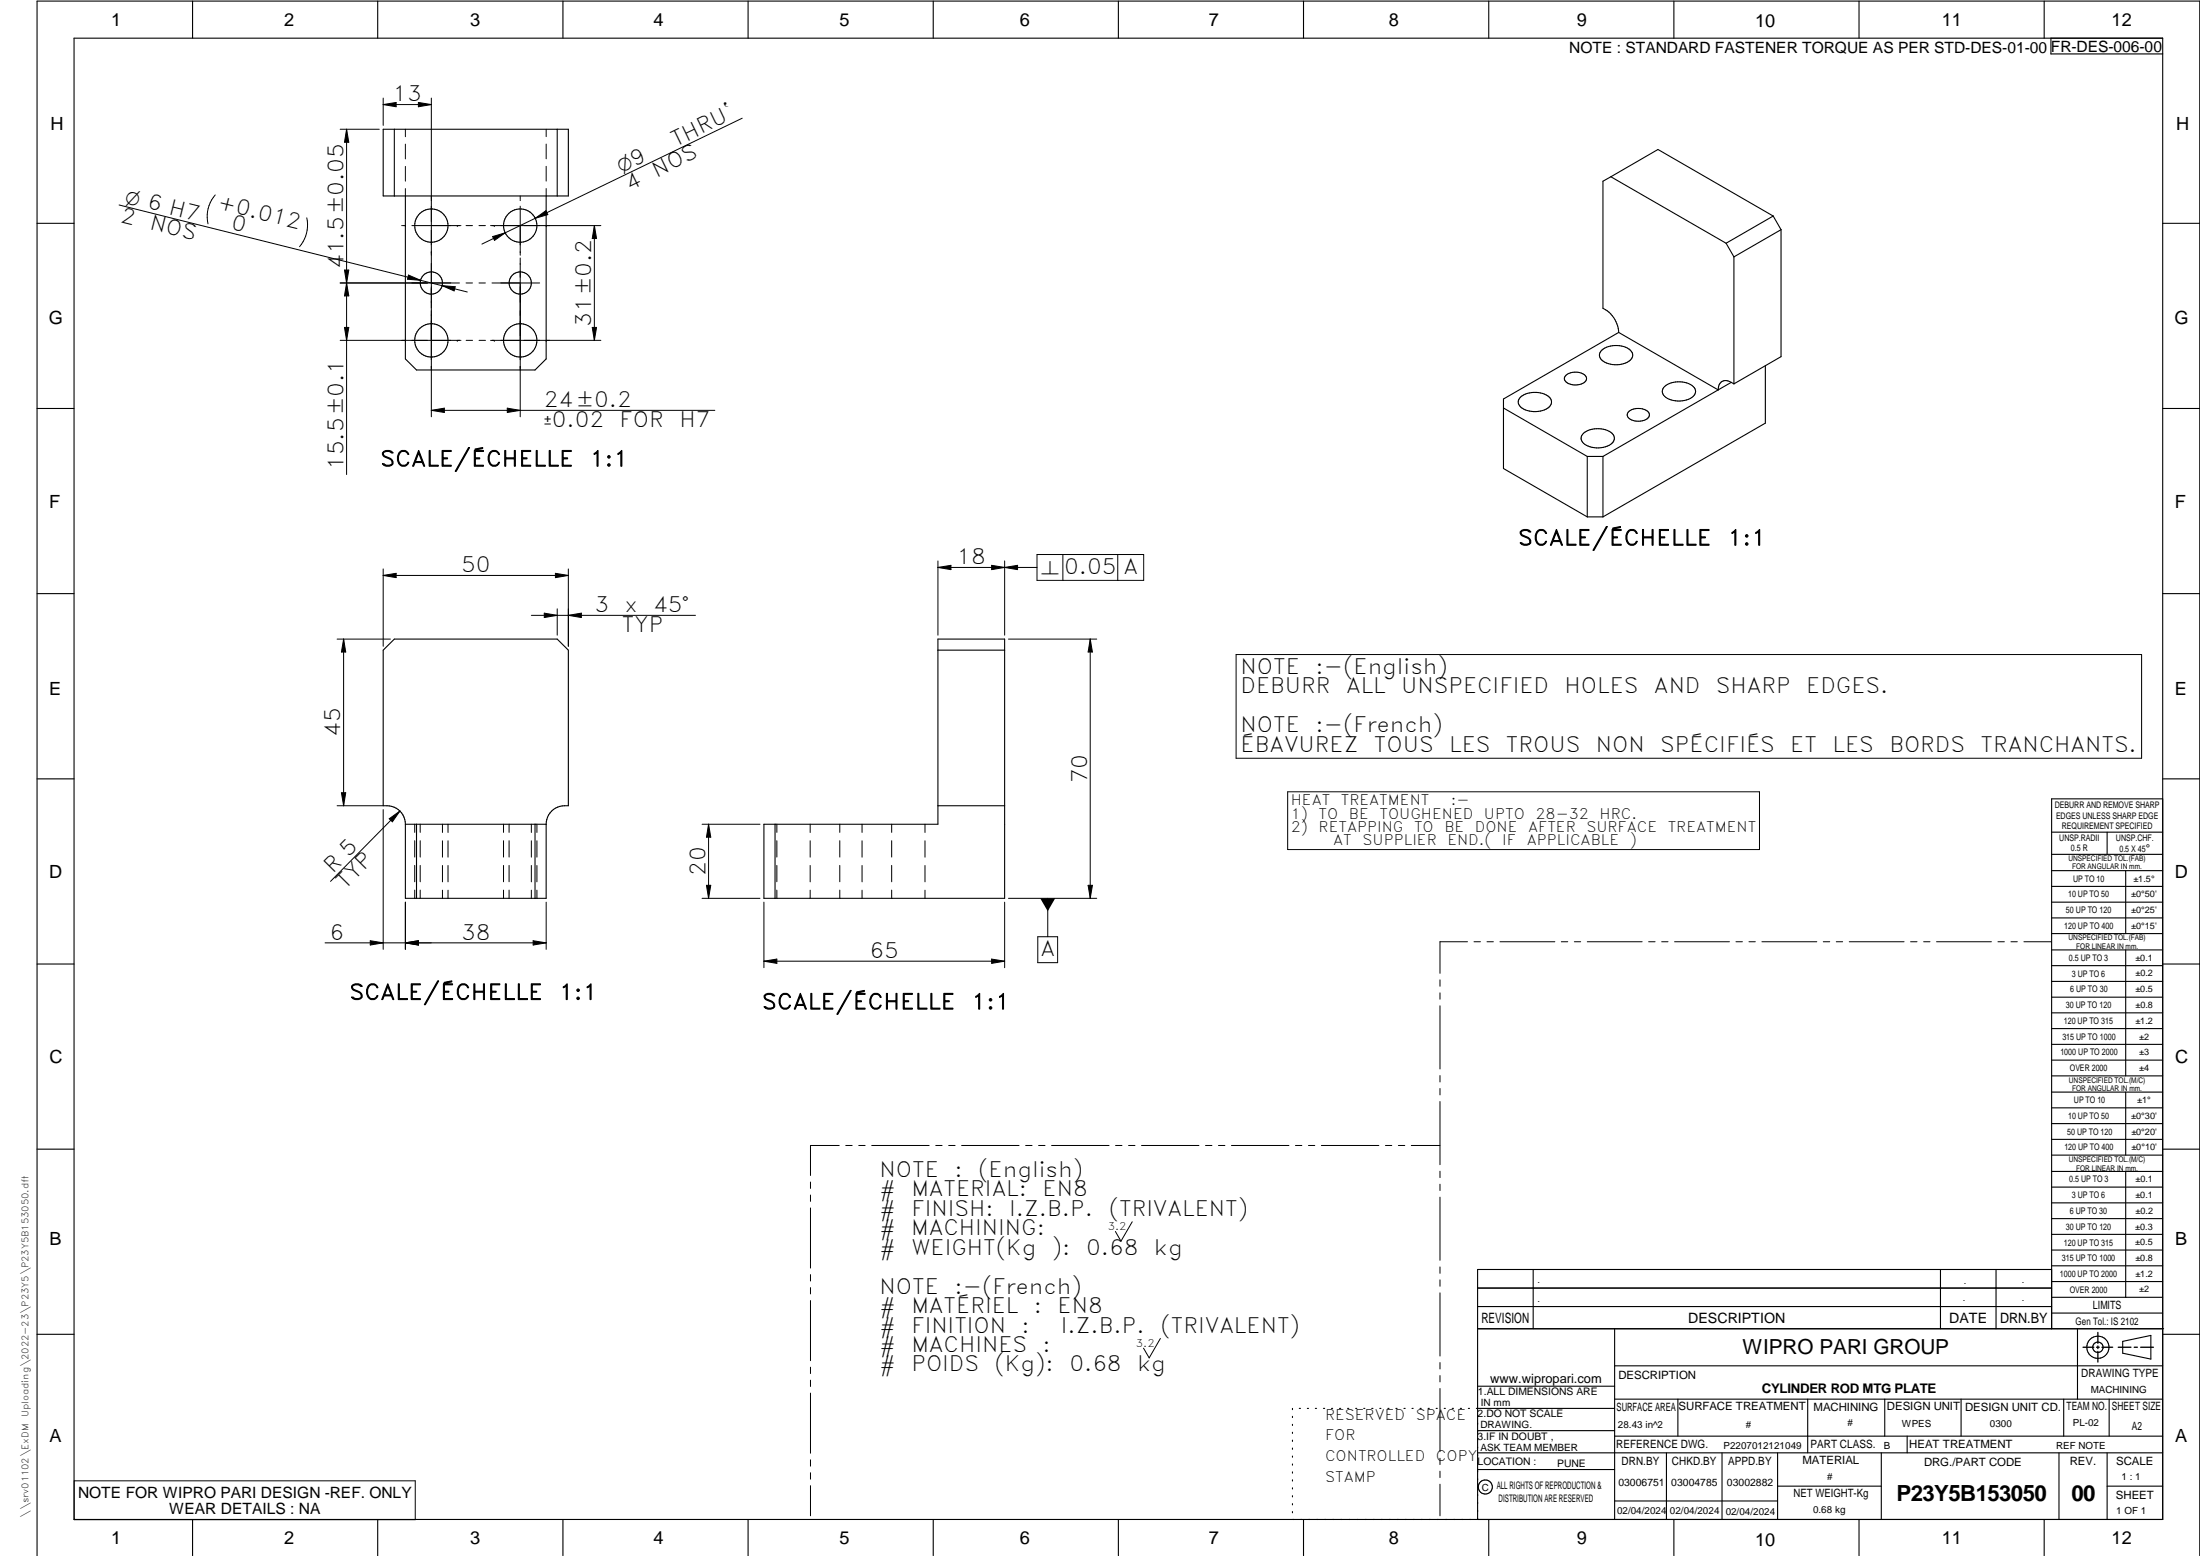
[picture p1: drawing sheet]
<svg xmlns="http://www.w3.org/2000/svg" width="594mm" height="420mm" viewBox="0 0 594 420" stroke-linecap="round" stroke-linejoin="round" font-family="sans-serif">
<g fill="none" stroke="#000" stroke-width=".3">
<path d="M20 10.3h564v400h-564zM52 .3v10M102 .3v10M152 .3v10M202 .3v10M252 .3v10M302 .3v10M352 .3v10M402 .3v10M452 .3v10M502 .3v10M552 .3v10"/>
<path d="M553.8 10.3v4.3h30.2M103.5 34.9h50v18h-50zM106.5 34.9v18M150.5 34.9v18M109.5 52.9v44l3 3h32l3-3v-44M435 47.7l31.1 18M435 47.7l12.7-7.3 31.1 17.9M435 47.7l-2.1 1.2v34.3a7.7 7.7 0 0 1 4.2 6.6M478.8 58.3l-12.7 7.4M478.8 58.3l2.1 3.7M10 60.3h10M466.1 65.7l2.1 3.7"/>
<path d="M468.2 69.4v34.3M480.9 62v34.3l-12.7 7.4M480.9 62l-12.7 7.4M584 60.3h10M432.6 94.6a6.3 6.3 0 0 1 7.9 .3 1.88 1.88 0 0 1-1 2.9 6.4 6.4 0 0 1-7.2-.9l-.4-1 .2-.7zM437.1 89.8l26.9 15.5M437.1 89.8l-31.1 17.9v18.8l22.6 13.1M476.7 98.7v15.6l-43.8 25.3M10 110.3h10M406 110.2l22.6 13.1M410.6 107.2a6.4 6.4 0 0 1 8 .3 2.09 2.09 0 0 1-1.5 3.2 6.5 6.5 0 0 1-6.7-1.1l-.4-1.1 .1-.7zM422.9 101.3a4.2 4.2 0 0 1 5.4 .3 1.47 1.47 0 0 1-1.3 2.1 4 4 0 0 1-4.5-1l-.1-.6z"/>
<path d="M427.6 117a6.4 6.4 0 0 1 8 .3 2.09 2.09 0 0 1-1.6 3.2 6.4 6.4 0 0 1-6.7-1.1l-.4-1.1 .2-.7zM439.9 111a4.3 4.3 0 0 1 5.3 .4 1.47 1.47 0 0 1-1.2 2.1 4 4 0 0 1-4.5-1l-.1-.6zM449.2 104.6a6.3 6.3 0 0 1 8.3 0 2.09 2.09 0 0 1-1.5 3.2 6.5 6.5 0 0 1-6.8-1.1l-.3-1zM464 105.3l-31.1 18M467.5 103.3a2.15 2.15 0 0 0-2.5-.3 2.15 2.15 0 0 0-1 2.3M467.5 103.3l-3.5 2M467.5 103.3l.7 .4M584 110.3h10M428.6 139.6h4.3M428.6 123.3v16.3M428.6 123.3h4.3M432.9 123.3v16.3"/>
<path d="M10 160.3h10M253.3 175.6h18M253.3 172.6h18v70h-65v-20h47zM584 160.3h10M10 210.3h10M253.3 217.6h18M584 215.7h-30v143.1M584 210.3h10M109.5 222.6v20h35M109.5 222.6h38M112.5 222.6v20M144.5 222.6v20"/>
<path d="M147.5 222.6v20h-3M147.5 222.6a5.1 5.1 0 0 1 6-5v-42l-3-3h-44l-3 3v42a5.1 5.1 0 0 1 6 5M209.3 222.6v20M554 230.7h30M554 224.7h30M554 235.1h30M554 239.4h30M569 224.7v6M574 235.1v17M554 243.6h30M554 247.9h30M554 252.1h30"/>
<path d="M554 256.5h30M574 256.5v34M10 260.3h10M554 260.8h30M554 265h30M554 269.3h30M554 273.5h30M554 277.7h30M584 260.3h10M554 282h30M554 286.3h30M554 290.5h30"/>
<path d="M554 294.9h30M554 299.1h30M574 294.9v17M10 310.3h10M554 303.4h30M554 307.7h30M554 311.9h30M554 316.3h30M574 316.3v34M584 310.3h10M554 320.5h30M554 324.8h30"/>
<path d="M554 329.1h30M554 333.3h30M554 337.5h30M399 358.8h185.3M399 352.8h155M399 347.8h155M414 342.8v16M436 358.8v51.5M524 342.8v16M539 342.8v16M554 342.8h-155v67.5M554 341.8h30"/>
<path d="M554 346.1h30M554 350.3h30M554 354.6h30M561 358.8v19M10 360.3h10M399 374.3h37M436 368.8h148M436 377.8h148M453.1 377.8v10M488.1 377.8v14.5M508.9 377.8v10M529.6 377.8v10"/>
<path d="M557.3 377.8v10M569.5 377.8v10M573.2 362.2l7.6-1.6v6.4l-7.6-1.6zM584 360.3h10M349 380.3v.3M349 382.4v.4M349 384.6v.3M349 386.7v.4M349 388.9v.3M349 391v.4M349 393.2v.3M349 395.3v.3"/>
<path d="M349 397.4v.4M349 399.6v.3M350.9 380.3h.3M353 380.3h.3M355.2 380.3h.3M357.4 380.3h.3M359.6 380.3h.3M361.7 380.3h.3M363.9 380.3h.3M366.1 380.3h.3M368.3 380.3h.3M370.4 380.3h.3"/>
<path d="M372.6 380.3h.3M374.8 380.3h.3M376.9 380.3h.4M379.1 380.3h.3M381.3 380.3h.3M383.4 380.3h.4M385.6 380.3h.4M387.8 380.3h.3M390 380.3h.3M392.1 380.3h.4M394.3 380.3h.4M396.5 380.3h.3"/>
<path d="M399 396.8h37M399 392.3h185M399 386.3h37M436 387.8h148M436 380.3h-37.3M450 392.3v18M465 392.3v18M480 392.3v18M508 392.3v18M515 387.8v4.5M556 392.3v18M569 392.3v18"/>
<path d="M52 410.3v9.8M102 410.3v9.8M152 410.3v9.8M202 410.3v9.8M252 410.3v9.8M302 410.3v9.8M349 401.7v.4M349 403.9v.3M349 406v.4M349 408.2v.3M352 410.3v9.8M402 410.3v9.8"/>
<path d="M436 405.3h44M452 410.3v9.8M480 401.3h28M502 410.3v9.8M552 410.3v9.8M569 401.3h15M10 420.1v-419.8h584v419.8"/>
<circle cx="116.5" cy="76.4" r="3"/>
<circle cx="116.5" cy="60.9" r="4.5"/>
<circle cx="140.5" cy="60.9" r="4.5"/>
<circle cx="140.5" cy="76.4" r="3"/>
<circle cx="116.5" cy="91.9" r="4.5"/>
<circle cx="140.5" cy="91.9" r="4.5"/>
<circle cx="566.5" cy="363.8" r="1.4"/>
<circle cx="566.5" cy="363.8" r="3"/>
<circle cx="401.1" cy="401.5" r="1.91"/>
</g>
<g fill="none" stroke="#000" stroke-width=".27">
<path d="M91.9 34.9h10.5M93.6 34.9v93.2M93.6 34.9l.6 3.5h-1.2zM103.5 26.5v7.4M103.5 28.2l3.5-.5v1.1zM103.5 28.2h13M109.5 34.9v2M109.5 38.9v4M113 27.7l3.5 .5-3.5 .6zM116.5 26.5v86M147.5 34.9v2M147.5 38.9v4"/>
<path d="M200.4 31.9l-55.9 27M32.2 55.4l81.4 20.3M58.1 52.6a8.9 8.9 0 0 0-1.9 7.9M82.8 58.8a9 9 0 0 1-1.9 7.8M109.5 44.9v4M109.5 50.9v2M116.5 53.9h.1M140.5 53.9h.1M140.5 52.9v.1M140.5 53.1v.7M140.5 55.7v12.2M144.5 58.9l-14.4 7"/>
<path d="M144.5 58.9l2.9-2 .5 1.1zM147.5 44.9v4M147.5 50.9v2M91.9 76.4h32.2M93 72.9h1.2l-.6 3.5zM93.6 76.4l.6 3.5h-1.2zM108.5 60.9h.1M108.6 60.9h.7M109.5 60.9h.1M110.3 74.3l3.3 1.4-3.6-.3zM111.2 60.9h13.1M113.6 75.7l12.6 3.1"/>
<path d="M116.5 67.9h.1M119.4 77.1l3.5 .3-.3 1.1zM123.5 60.9h.1M124.4 60.9h.1M125.9 76.4h1.7M125.9 60.9h1.7M129.3 76.4h1.8M129.3 60.9h1.8M132.5 60.9h.1M132.6 60.9h29.7M133 63.9l3.4-1-2.9 2zM133.5 60.9h.1"/>
<path d="M140.5 69.7v42.8M140.5 67.9h.1M140.5 68.1v.6M140.5 68.9h.1M145.7 76.4h-12.8M147.5 60.9h.1M160.5 60.9l.6 3.5h-1.2zM160.5 60.9v31M91.9 91.9h32.4M93 88.4h1.2l-.6 3.5zM109.5 91.9h.1M116.5 84.9h.1"/>
<path d="M116.5 98.9h.1M123.5 91.9h.1M124.4 91.9h.1M125.9 91.9h1.7M129.4 91.9h1.7M132.5 91.9h.1M132.6 91.9h29.7M133.5 91.9h.1M140.5 84.9h.1M140.5 98.9h.1M147.5 91.9h.1M159.9 88.4h1.2l-.6 3.5z"/>
<path d="M116.5 110.8l3.5-.6v1.2zM116.5 110.8h76.5M137 110.2l3.5 .6-3.5 .6zM103.5 153.6v20.9M103.5 155.4l3.5-.6v1.2zM103.5 155.4h50M150 154.8l3.5 .6-3.5 .6zM153.5 153.6v20.9M253.3 151.5v20M253.3 153.2l3.5-.5v1.1zM253.3 153.2h26.7M267.8 152.7l3.5 .5-3.5 .6z"/>
<path d="M271.3 151.5v20M271.3 153.2l3.5-.5v1.1zM280 149.7h28.8v7h-28.8zM287 149.7v7M301.8 149.7v7M91 172.6h14.4M92.8 172.6v45M92.8 172.6l.6 3.5h-1.2zM143.5 166.2h44.3M147 165.6l3.5 .6-3.5 .6zM150.5 164.4v7.1M153.5 166.2l3.5-.6v1.2z"/>
<path d="M272.3 172.6h23.9M294.4 172.6l.6 3.5h-1.2zM294.4 172.6v70M333.8 176.7h244.5v28h-244.5zM91 217.6h12.4M92.2 214.1h1.2l-.6 3.5zM103.5 218.6v37.7M108 219l-18.7 19M347.7 213.8h127.4v15.6h-127.4zM105.1 221.1l2.9-2.1-2 2.9zM112 222.6v2.2M112 227v4.4"/>
<path d="M112 233.7v4.4M113.5 222.6v2.2M113.5 227v4.4M113.5 233.7v4.4M119.5 222.6v2.2M119.5 227v4.5M119.5 233.7v4.4M121 222.6v2.2M121 227v4.5M121 233.7v4.4M136 222.6v2.2M136 227v4.4"/>
<path d="M136 233.7v4.4M137.5 222.6v2.2M137.5 227v4.4M137.5 233.7v4.4M143.5 222.6v2.2M143.5 227v4.5M143.5 233.7v4.4M145 222.6v2.2M145 227v4.5M145 233.7v4.4M189.6 222.6h15.6M190.8 239.1h1.1l-.6 3.5z"/>
<path d="M191.3 222.6v20M191.3 222.6l.6 3.5h-1.1zM209.8 222.6v2.2M209.8 227v4.4M209.8 233.7v4.4M218.8 222.6v2.2M218.8 227v4.5M218.8 233.7v4.4M226.8 222.6v2.2M226.8 227v4.4M226.8 233.7v4.4M232.8 222.6v2.2"/>
<path d="M232.8 227v4.5M232.8 233.7v4.4M240.8 222.6v2.2M240.8 227v4.4M240.8 233.7v4.4M249.8 222.6v2.2M249.8 227v4.5M249.8 233.7v4.4M293.8 239.1h1.2l-.6 3.5zM87.8 254.6h59.7M100 254l3.5 .6-3.5 .6zM109.5 254.6l3.5-.6v1.2z"/>
<path d="M109.5 243.6v12.7M112 240.3v2.3M113.5 240.3v2.3M119.5 240.4v2.2M121 240.4v2.2M136 240.3v2.3M137.5 240.3v2.3M143.5 240.4v2.2M144 254l3.5 .6-3.5 .6zM145 240.4v2.2M147.5 243.6v12.7M189.6 242.6h15.6"/>
<path d="M206.3 259.5l3.5-.5v1.1zM206.3 243.6v17.7M206.3 259.5h65M209.8 240.3v2.3M218.8 240.4v2.2M226.8 240.3v2.3M232.8 240.4v2.2M240.8 240.3v2.3M249.8 240.4v2.2M267.8 259l3.5 .5-3.5 .6zM271.3 243.6v17.7M272.3 242.6h23.9"/>
<path d="M280.2 252.9h5.4v7h-5.4zM282.9 242.6v10.3M396.3 254.3h-7.5v8.5M398 254.3h1.8M401.5 254.3h1.8M405 254.3h14.9M421.6 254.3h1.7M425.1 254.3h1.7M428.6 254.3h14.8M445.2 254.3h1.7M448.7 254.3h1.7M452.2 254.3h14.8"/>
<path d="M468.8 254.3h1.7M472.3 254.3h1.7M475.8 254.3h14.8M492.4 254.3h1.7M495.9 254.3h1.7M499.4 254.3h14.8M515.9 254.3h1.8M519.4 254.3h1.8M522.9 254.3h14.9M539.5 254.3h1.7M543 254.3h1.7M546.5 254.3h7.4"/>
<path d="M388.8 264.6v1.7M388.8 268.1v1.7M388.8 271.6v17M388.8 290.4v1.8M388.8 293.9v1.8M388.8 297.4v17.1M218.9 319.2v1.7M226.6 309.3h-7.7v8.1M228.4 309.3h1.7M231.9 309.3h1.7M235.4 309.3h15.5M252.7 309.3h1.7"/>
<path d="M256.2 309.3h1.7M259.7 309.3h15.5M277 309.3h1.7M280.5 309.3h1.7M284 309.3h15.5M301.2 309.3h1.8M304.8 309.3h1.7M308.2 309.3h15.6M325.5 309.3h1.8M329 309.3h1.8M332.5 309.3h15.6M349.8 309.3h1.8"/>
<path d="M353.3 309.3h1.7M356.8 309.3h15.5M374.1 309.3h1.7M377.6 309.3h1.7M381.1 309.3h7.7M388.8 316.3v1.7M388.8 319.8v1.7M218.9 322.7v1.7M218.9 326.2v16.2M305.7 329.9l-3 5.3-1.5-2.7M388.8 323.3v17M218.9 344.2v1.7"/>
<path d="M218.9 347.7v1.7M218.9 351.2v16.2M388.8 342.1v1.7M388.8 345.6v1.7M388.8 349.1v17.1M218.9 369.2v1.7M218.9 372.7v1.7M218.9 376.2v16.2M313.3 361.4l-3 5.3-1.5-2.7M388.8 367.9v1.8M388.8 371.4v1.7M388.8 374.9v17.1"/>
<path d="M20 399.9h92.1v10.5h-92.1zM218.9 394.2v1.7M218.9 397.7v1.7M388.8 393.8v1.7M388.8 397.3v1.7M218.9 401.2v8.1M388.8 400.8v8.5"/>
</g>
<path d="M566.5 359.8v2.9M562.5 363.8h2.9M566.1 363.8h.8M566.5 363.5v.7M566.5 364.9v2.9M567.6 363.8h2.9M572 363.8h3.4M576.3 363.8h.9M578.1 363.8h3.4" fill="none" stroke="#000" stroke-width=".36"/>
<g fill="#000">
<path d="M93.6 34.9l.6 3.5h-1.2zM103.5 28.2l3.5-.5v1.1zM113 27.7l3.5 .5-3.5 .6zM144.5 58.9l2.9-2 .5 1.1zM93 72.9h1.2l-.6 3.5zM93.6 76.4l.6 3.5h-1.2zM110.3 74.3l3.3 1.4-3.6-.3zM119.4 77.1l3.5 .3-.3 1.1zM133 63.9l3.4-1-2.9 2zM160.5 60.9l.6 3.5h-1.2zM93 88.4h1.2l-.6 3.5zM159.9 88.4h1.2l-.6 3.5z"/>
<path d="M116.5 110.8l3.5-.6v1.2zM137 110.2l3.5 .6-3.5 .6zM103.5 155.4l3.5-.6v1.2zM150 154.8l3.5 .6-3.5 .6zM253.3 153.2l3.5-.5v1.1zM267.8 152.7l3.5 .5-3.5 .6zM271.3 153.2l3.5-.5v1.1zM92.8 172.6l.6 3.5h-1.2zM147 165.6l3.5 .6-3.5 .6zM153.5 166.2l3.5-.6v1.2zM294.4 172.6l.6 3.5h-1.2zM92.2 214.1h1.2l-.6 3.5z"/>
<path d="M105.1 221.1l2.9-2.1-2 2.9zM190.8 239.1h1.1l-.6 3.5zM191.3 222.6l.6 3.5h-1.1zM293.8 239.1h1.2l-.6 3.5zM100 254l3.5 .6-3.5 .6zM109.5 254.6l3.5-.6v1.2zM144 254l3.5 .6-3.5 .6zM280.9 242.6h4l-2 3.5zM206.3 259.5l3.5-.5v1.1zM267.8 259l3.5 .5-3.5 .6z"/>
</g>
<g font-size="6">
<text x="512.1" y="405.2">P23Y5B153050</text>
<text x="559.4" y="405.2">00</text>
</g>
<g font-size="5.7">
<text x="106" y="27.4">13</text>
<text x="182.4" y="39.7" transform="rotate(-26 182.4 39.7)">THRU`</text>
<text x="177.3" y="48" transform="rotate(-26 177.3 48)">NOS</text>
<text x="170" y="51.5" transform="rotate(-26 170 51.5)">4</text>
<text x="32.3" y="59.9" transform="rotate(14 32.3 59.9)">2</text>
<text x="58.5" y="56.3" transform="rotate(14 58.5 56.3)">+0.012</text>
<text x="40.2" y="61.9" transform="rotate(14 40.2 61.9)">NOS</text>
<text x="62.2" y="62" transform="rotate(14 62.2 62)">0</text>
<text x="92.7" y="72.6" transform="rotate(-90 92.7 72.6)">41.5±0.05</text>
<text x="159.6" y="88.3" transform="rotate(-90 159.6 88.3)">31±0.2</text>
<text x="146.9" y="109.9">24±0.2</text>
<text x="167.3" y="115.2">FOR</text>
<text x="183.5" y="115.2">H7</text>
<text x="102.7" y="125.9">SCALE/ÉCHELLE</text>
<text x="159.2" y="125.9">1:1</text>
<text x="92.7" y="126.9" transform="rotate(-90 92.7 126.9)">15.5±0.1</text>
<text x="409.9" y="147.2">SCALE/ÉCHELLE</text>
<text x="466.5" y="147.2">1:1</text>
<text x="124.5" y="154.5">50</text>
<text x="258.3" y="152.4">18</text>
<text x="287.4" y="155">0.05 A</text>
<text x="160.5" y="165.3">3</text>
<text x="168.6" y="165.3">x</text>
<text x="176.4" y="165.3">45°</text>
<text x="168" y="170.5">TYP</text>
<text x="335" y="182">NOTE</text>
<text x="355.2" y="182">:-(English)</text>
<text x="335" y="187.2">DEBURR</text>
<text x="363.5" y="187.2">ALL</text>
<text x="378.4" y="187.2">UNSPECIFIED</text>
<text x="422.5" y="187.2">HOLES</text>
<text x="446.6" y="187.2">AND</text>
<text x="463.3" y="187.2">SHARP</text>
<text x="487.8" y="187.2">EDGES.</text>
<text x="335" y="197.7">NOTE</text>
<text x="355.2" y="197.7">:-(French)</text>
<text x="91.9" y="199" transform="rotate(-90 91.9 199)">45</text>
<text x="335" y="203">ÉBAVUREZ</text>
<text x="371" y="203">TOUS</text>
<text x="391.3" y="203">LES</text>
<text x="406.6" y="203">TROUS</text>
<text x="430.9" y="203">NON</text>
<text x="448.3" y="203">SPÉCIFIÉS</text>
<text x="483.5" y="203">ET</text>
<text x="494.9" y="203">LES</text>
<text x="510.2" y="203">BORDS</text>
<text x="534.8" y="203">TRANCHANTS.</text>
<text x="293.5" y="211.5" transform="rotate(-90 293.5 211.5)">70</text>
<text x="89.9" y="236.1" transform="rotate(-45 89.9 236.1)">R 5</text>
<text x="190.5" y="236.5" transform="rotate(-90 190.5 236.5)">20</text>
<text x="93.2" y="240.2" transform="rotate(-45 93.2 240.2)">TYP</text>
<text x="89" y="253.7">6</text>
<text x="124.5" y="253.7">38</text>
<text x="234.8" y="258.7">65</text>
<text x="280.9" y="258.2">A</text>
<text x="94.4" y="269.9">SCALE/ÉCHELLE</text>
<text x="150.9" y="269.9">1:1</text>
<text x="205.8" y="272.5">SCALE/ÉCHELLE</text>
<text x="262.3" y="272.5">1:1</text>
<text x="237.5" y="317.8">NOTE</text>
<text x="257.7" y="317.8">:</text>
<text x="264.2" y="317.8">(English)</text>
<text x="237.5" y="323.1">#</text>
<text x="246.1" y="323.1">MATERIAL:</text>
<text x="281.6" y="323.1">EN8</text>
<text x="237.5" y="328.3">#</text>
<text x="246.1" y="328.3">FINISH:</text>
<text x="272.5" y="328.3">I.Z.B.P.</text>
<text x="299.4" y="328.3">(TRIVALENT)</text>
<text x="237.5" y="333.6">#</text>
<text x="246.1" y="333.6">MACHINING:</text>
<text x="237.5" y="338.8">#</text>
<text x="246.1" y="338.8">WEIGHT(Kg</text>
<text x="284" y="338.8">):</text>
<text x="293.3" y="338.8">0.68</text>
<text x="311.6" y="338.8">kg</text>
<text x="237.5" y="349.3">NOTE</text>
<text x="257.7" y="349.3">:-(French)</text>
<text x="237.5" y="354.6">#</text>
<text x="237.5" y="359.8">#</text>
<text x="246.1" y="359.8">FINITION</text>
<text x="246.1" y="354.6">MATÉRIEL</text>
<text x="275.9" y="359.8">:</text>
<text x="279.2" y="354.6">:</text>
<text x="285.6" y="354.6">EN8</text>
<text x="286.5" y="359.8">I.Z.B.P.</text>
<text x="313.4" y="359.8">(TRIVALENT)</text>
<text x="237.5" y="365.1">#</text>
<text x="246.1" y="365.1">MACHINES</text>
<text x="281.6" y="365.1">:</text>
<text x="237.5" y="370.3">#</text>
<text x="246.1" y="370.3">POIDS</text>
<text x="268.6" y="370.3">(Kg):</text>
<text x="288.8" y="370.3">0.68</text>
<text x="307.1" y="370.3">kg</text>
</g>
<text font-size="5.6" x="470.5" y="365.5">WIPRO PARI GROUP</text>
<g font-size="5.4">
<text x="167.7" y="46.8" transform="rotate(-26 167.7 46.8)">O9</text>
<text x="33.6" y="54.8" transform="rotate(14 33.6 54.8)">O 6 H7</text>
<text x="146.9" y="115.2">u0.02</text>
<text x="281.1" y="155">n</text>
</g>
<g font-size="4.9">
<text x="30" y="7">1</text>
<text x="76.7" y="7">2</text>
<text x="127" y="7">3</text>
<text x="176.5" y="7">4</text>
<text x="226.7" y="7">5</text>
<text x="275.4" y="7">6</text>
<text x="326.4" y="7">7</text>
<text x="375" y="7">8</text>
<text x="425.8" y="7">9</text>
<text x="473.9" y="7.4">10</text>
<text x="524.3" y="7">11</text>
<text x="570.2" y="7">12</text>
<text x="13.6" y="35.2">H</text>
<text x="587.6" y="35.2">H</text>
<text x="13.2" y="87.5">G</text>
<text x="587.2" y="87.5">G</text>
<text x="13.3" y="137.1">F</text>
<text x="587.3" y="137.1">F</text>
<text x="13.3" y="187.6">E</text>
<text x="587.3" y="187.6">E</text>
<text x="13.3" y="237">D</text>
<text x="587.3" y="237">D</text>
<text x="13.4" y="287.1">C</text>
<text x="587.4" y="287.1">C</text>
<text x="13.4" y="336.3">B</text>
<text x="587.4" y="336.3">B</text>
<text x="13.4" y="389.3">A</text>
<text x="587.4" y="389.3">A</text>
<text x="30" y="417">1</text>
<text x="76.7" y="417">2</text>
<text x="127" y="417">3</text>
<text x="176.5" y="417">4</text>
<text x="226.7" y="417">5</text>
<text x="275.4" y="417">6</text>
<text x="326.4" y="417">7</text>
<text x="375" y="417">8</text>
<text x="425.8" y="417">9</text>
<text x="473.9" y="417.4">10</text>
<text x="524.3" y="417">11</text>
<text x="570.2" y="417">12</text>
</g>
<g font-size="4.2">
<text x="423.7" y="14.3">NOTE : STANDARD FASTENER TORQUE AS PER STD-DES-01-00</text>
<text x="553.8" y="14">FR-DES-006-00</text>
<text x="21.1" y="404.4">NOTE FOR WIPRO PARI DESIGN -REF. ONLY</text>
<text x="45.7" y="408.9">WEAR DETAILS : NA</text>
</g>
<g font-size="3.9">
<text x="348.6" y="217.4">HEAT</text>
<text x="348.6" y="221">1)</text>
<text x="356.1" y="221">TO</text>
<text x="362.1" y="217.4">TREATMENT</text>
<text x="364.3" y="221">BE</text>
<text x="372.5" y="221">TOUGHENED</text>
<text x="391.7" y="217.4">:-</text>
<text x="400.7" y="221">UPTO</text>
<text x="414.7" y="221">28-32</text>
<text x="431.9" y="221">HRC.</text>
<text x="348.6" y="224.6">2)</text>
<text x="356.1" y="224.6">RETAPPING</text>
<text x="381.9" y="224.6">TO</text>
<text x="390" y="224.6">BE</text>
<text x="398.3" y="224.6">DONE</text>
<text x="412.6" y="224.6">AFTER</text>
<text x="428.4" y="224.6">SURFACE</text>
<text x="450.4" y="224.6">TREATMENT</text>
<text x="360" y="228.2">AT</text>
<text x="367.9" y="228.2">SUPPLIER</text>
<text x="390.8" y="228.2">END.(</text>
<text x="405.7" y="228.2">IF</text>
<text x="412.3" y="228.2">APPLICABLE</text>
<text x="440.1" y="228.2">)</text>
<text x="357.8" y="383.4">RESERVED</text>
<text x="382.3" y="383.4">SPACE</text>
<text x="357.8" y="388.9">FOR</text>
<text x="357.8" y="394.5">CONTROLLED</text>
<text x="387.8" y="394.5">COPY</text>
<text x="357.8" y="400.1">STAMP</text>
</g>
<g font-size="3.8">
<text x="400.1" y="357.1">REVISION</text>
<text x="455.9" y="357.1">DESCRIPTION</text>
<text x="526.4" y="357.1">DATE</text>
<text x="540.1" y="357.1">DRN.BY</text>
</g>
<text font-size="3.6" x="475.8" y="376.2">CYLINDER ROD MTG PLATE</text>
<text font-size="3.5" x="402.4" y="373.3">www.wipropari.com</text>
<g font-size="3.1">
<text x="565.2" y="353.5">LIMITS</text>
<text x="562" y="371.7">DRAWING TYPE</text>
<text x="437" y="372.3">DESCRIPTION</text>
<text x="436.5" y="380.9">SURFACE AREA</text>
<text x="453.3" y="380.9">SURFACE TREATMENT</text>
<text x="489.7" y="380.9">MACHINING</text>
<text x="509.5" y="380.9">DESIGN UNIT</text>
<text x="530.6" y="380.9">DESIGN UNIT CD.</text>
<text x="558" y="380.7">TEAM NO.</text>
<text x="570.3" y="380.7">SHEET SIZE</text>
<text x="575.6" y="386.1">A2</text>
<text x="436.4" y="391.1">REFERENCE DWG.</text>
<text x="437.9" y="395.5">DRN.BY</text>
<text x="451.5" y="395.5">CHKD.BY</text>
<text x="466.6" y="395.5">APPD.BY</text>
<text x="486.7" y="395.4">MATERIAL</text>
<text x="488.9" y="391">PART CLASS.</text>
<text x="515.6" y="391">HEAT TREATMENT</text>
<text x="519.6" y="395.9">DRG./PART CODE</text>
<text x="558.9" y="395.6">REV.</text>
<text x="571.4" y="395.6">SCALE</text>
<text x="484.3" y="404.3">NET WEIGHT-Kg</text>
<text x="571.4" y="404.7">SHEET</text>
</g>
<text font-size="3" x="579.5" y="230.1">°</text>
<g font-size="2.8">
<text x="299.1" y="332.1">3.2</text>
<text x="560.5" y="357.7">Gen Tol.: IS 2102</text>
<text x="306.7" y="363.6">3.2</text>
<text x="399.1" y="376.7">1.ALL DIMENSIONS ARE</text>
<text x="399" y="382.7">2.DO NOT SCALE</text>
<text x="399" y="388.7">3.IF IN DOUBT ,</text>
<text x="399" y="395.5">LOCATION :</text>
<text x="420.5" y="396">PUNE</text>
<text x="437" y="401.3">03006751</text>
<text x="451.3" y="401.2">03004785</text>
<text x="466.3" y="401.3">03002882</text>
<text x="404.2" y="402">ALL RIGHTS OF REPRODUCTION &amp;</text>
<text x="404.7" y="405.4">DISTRIBUTION ARE RESERVED</text>
</g>
<g font-size="2.7">
<text x="564.6" y="376.2">MACHINING</text>
<text x="399.9" y="379.7">IN mm</text>
<text x="399.8" y="385.7">DRAWING.</text>
<text x="436.9" y="385.5">28.43 in^2</text>
<text x="471.4" y="385.6">#</text>
<text x="498.9" y="385.1">#</text>
<text x="513.6" y="385.3">WPES</text>
<text x="537.3" y="385.2">0300</text>
<text x="559.7" y="385.2">PL-02</text>
<text x="399.8" y="391.8">ASK TEAM MEMBER</text>
<text x="465.4" y="391.2">P2207012121049</text>
<text x="508.7" y="391.2">B</text>
<text x="555.2" y="391.2">REF NOTE</text>
<text x="493.4" y="399.6">#</text>
<text x="572.9" y="399.8">1 : 1</text>
<text x="400.1" y="402.5">C</text>
<text x="436.7" y="408.7">02/04/2024</text>
<text x="450.9" y="408.8">02/04/2024</text>
<text x="466" y="409">02/04/2024</text>
<text x="489.6" y="408.5">0.68 kg</text>
<text x="571.5" y="408.7">1 OF 1</text>
</g>
<g font-size="2.5">
<text x="559.2" y="229.9">0.5 R</text>
<text x="572.3" y="230.1">0.5 X 45</text>
<text x="559.4" y="323.5">3 UP TO 6</text>
<text x="558.9" y="327.8">6 UP TO 30</text>
<text x="557.8" y="332">30 UP TO 120</text>
<text x="415.2" y="346.4">.</text>
<text x="530.3" y="346.6">.</text>
<text x="545.9" y="346.4">.</text>
<text x="415.2" y="351.5">.</text>
<text x="530.1" y="351.3">.</text>
<text x="545.9" y="351.4">.</text>
</g>
<g font-size="2.4">
<text x="554.9" y="218.3">DEBURR AND REMOVE SHARP</text>
<text x="555.2" y="221.1">EDGES UNLESS SHARP EDGE</text>
<text x="556.1" y="227.2">UNSP.RADII</text>
<text x="556.8" y="223.8">REQUIREMENT SPECIFIED</text>
<text x="571.4" y="227">UNSP.CHF.</text>
<text x="559.8" y="238">UP TO 10</text>
<text x="576.1" y="238.1">±1.5°</text>
<text x="558.5" y="242.3">10 UP TO 50</text>
<text x="575.5" y="242.3">±0°50'</text>
<text x="557.4" y="250.8">120 UP TO 400</text>
<text x="557.9" y="246.5">50 UP TO 120</text>
<text x="575.5" y="250.8">±0°15'</text>
<text x="575.5" y="246.6">±0°25'</text>
<text x="558.7" y="259.4">0.5 UP TO 3</text>
<text x="559.5" y="263.7">3 UP TO 6</text>
<text x="576.6" y="259.4">±0.1</text>
<text x="576.6" y="263.7">±0.2</text>
<text x="559" y="268">6 UP TO 30</text>
<text x="576.6" y="268">±0.5</text>
<text x="557.9" y="272.2">30 UP TO 120</text>
<text x="576.6" y="272.2">±0.8</text>
<text x="556.9" y="280.7">315 UP TO 1000</text>
<text x="557.3" y="276.5">120 UP TO 315</text>
<text x="576.6" y="276.5">±1.2</text>
<text x="577.7" y="280.7">±2</text>
<text x="556.4" y="284.9">1000 UP TO 2000</text>
<text x="577.6" y="285">±3</text>
<text x="558.9" y="289.2">OVER 2000</text>
<text x="577.7" y="289.3">±4</text>
<text x="560" y="297.9">UP TO 10</text>
<text x="577.1" y="297.9">±1°</text>
<text x="558.5" y="302.1">10 UP TO 50</text>
<text x="575.5" y="302.2">±0°30'</text>
<text x="557.5" y="310.6">120 UP TO 400</text>
<text x="558.2" y="306.4">50 UP TO 120</text>
<text x="575.5" y="310.6">±0°10'</text>
<text x="575.5" y="306.4">±0°20'</text>
<text x="558.8" y="319.2">0.5 UP TO 3</text>
<text x="576.6" y="323.5">±0.1</text>
<text x="576.6" y="319.3">±0.1</text>
<text x="576.7" y="327.8">±0.2</text>
<text x="576.6" y="332">±0.3</text>
<text x="556.8" y="340.6">315 UP TO 1000</text>
<text x="557.3" y="336.3">120 UP TO 315</text>
<text x="576.6" y="336.3">±0.5</text>
<text x="576.6" y="340.6">±0.8</text>
<text x="556.2" y="344.8">1000 UP TO 2000</text>
<text x="576.6" y="344.8">±1.2</text>
<text x="558.9" y="349">OVER 2000</text>
<text x="577.7" y="349">±2</text>
<text x="7.7" y="382.7" transform="rotate(-90 7.7 382.7)">Uploading\2022-23\P23Y5\P23Y5B153050.dft</text>
<text x="7.7" y="409.9" transform="rotate(-90 7.7 409.9)">\\srv01102\ExDM</text>
</g>
<g font-size="2.1">
<text x="558.6" y="232.4">UNSPECIFIED TOL.(FAB)</text>
<text x="559.5" y="234.8">FOR ANGULAR IN mm.</text>
<text x="558.6" y="254">UNSPECIFIED TOL.(FAB)</text>
<text x="560.7" y="256.3">FOR LINEAR IN mm.</text>
<text x="558.7" y="292.4">UNSPECIFIED TOL.(M/C)</text>
<text x="559.6" y="294.7">FOR ANGULAR IN mm.</text>
<text x="558.7" y="313.8">UNSPECIFIED TOL.(M/C)</text>
<text x="560.6" y="316.2">FOR LINEAR IN mm.</text>
</g>
</svg>
